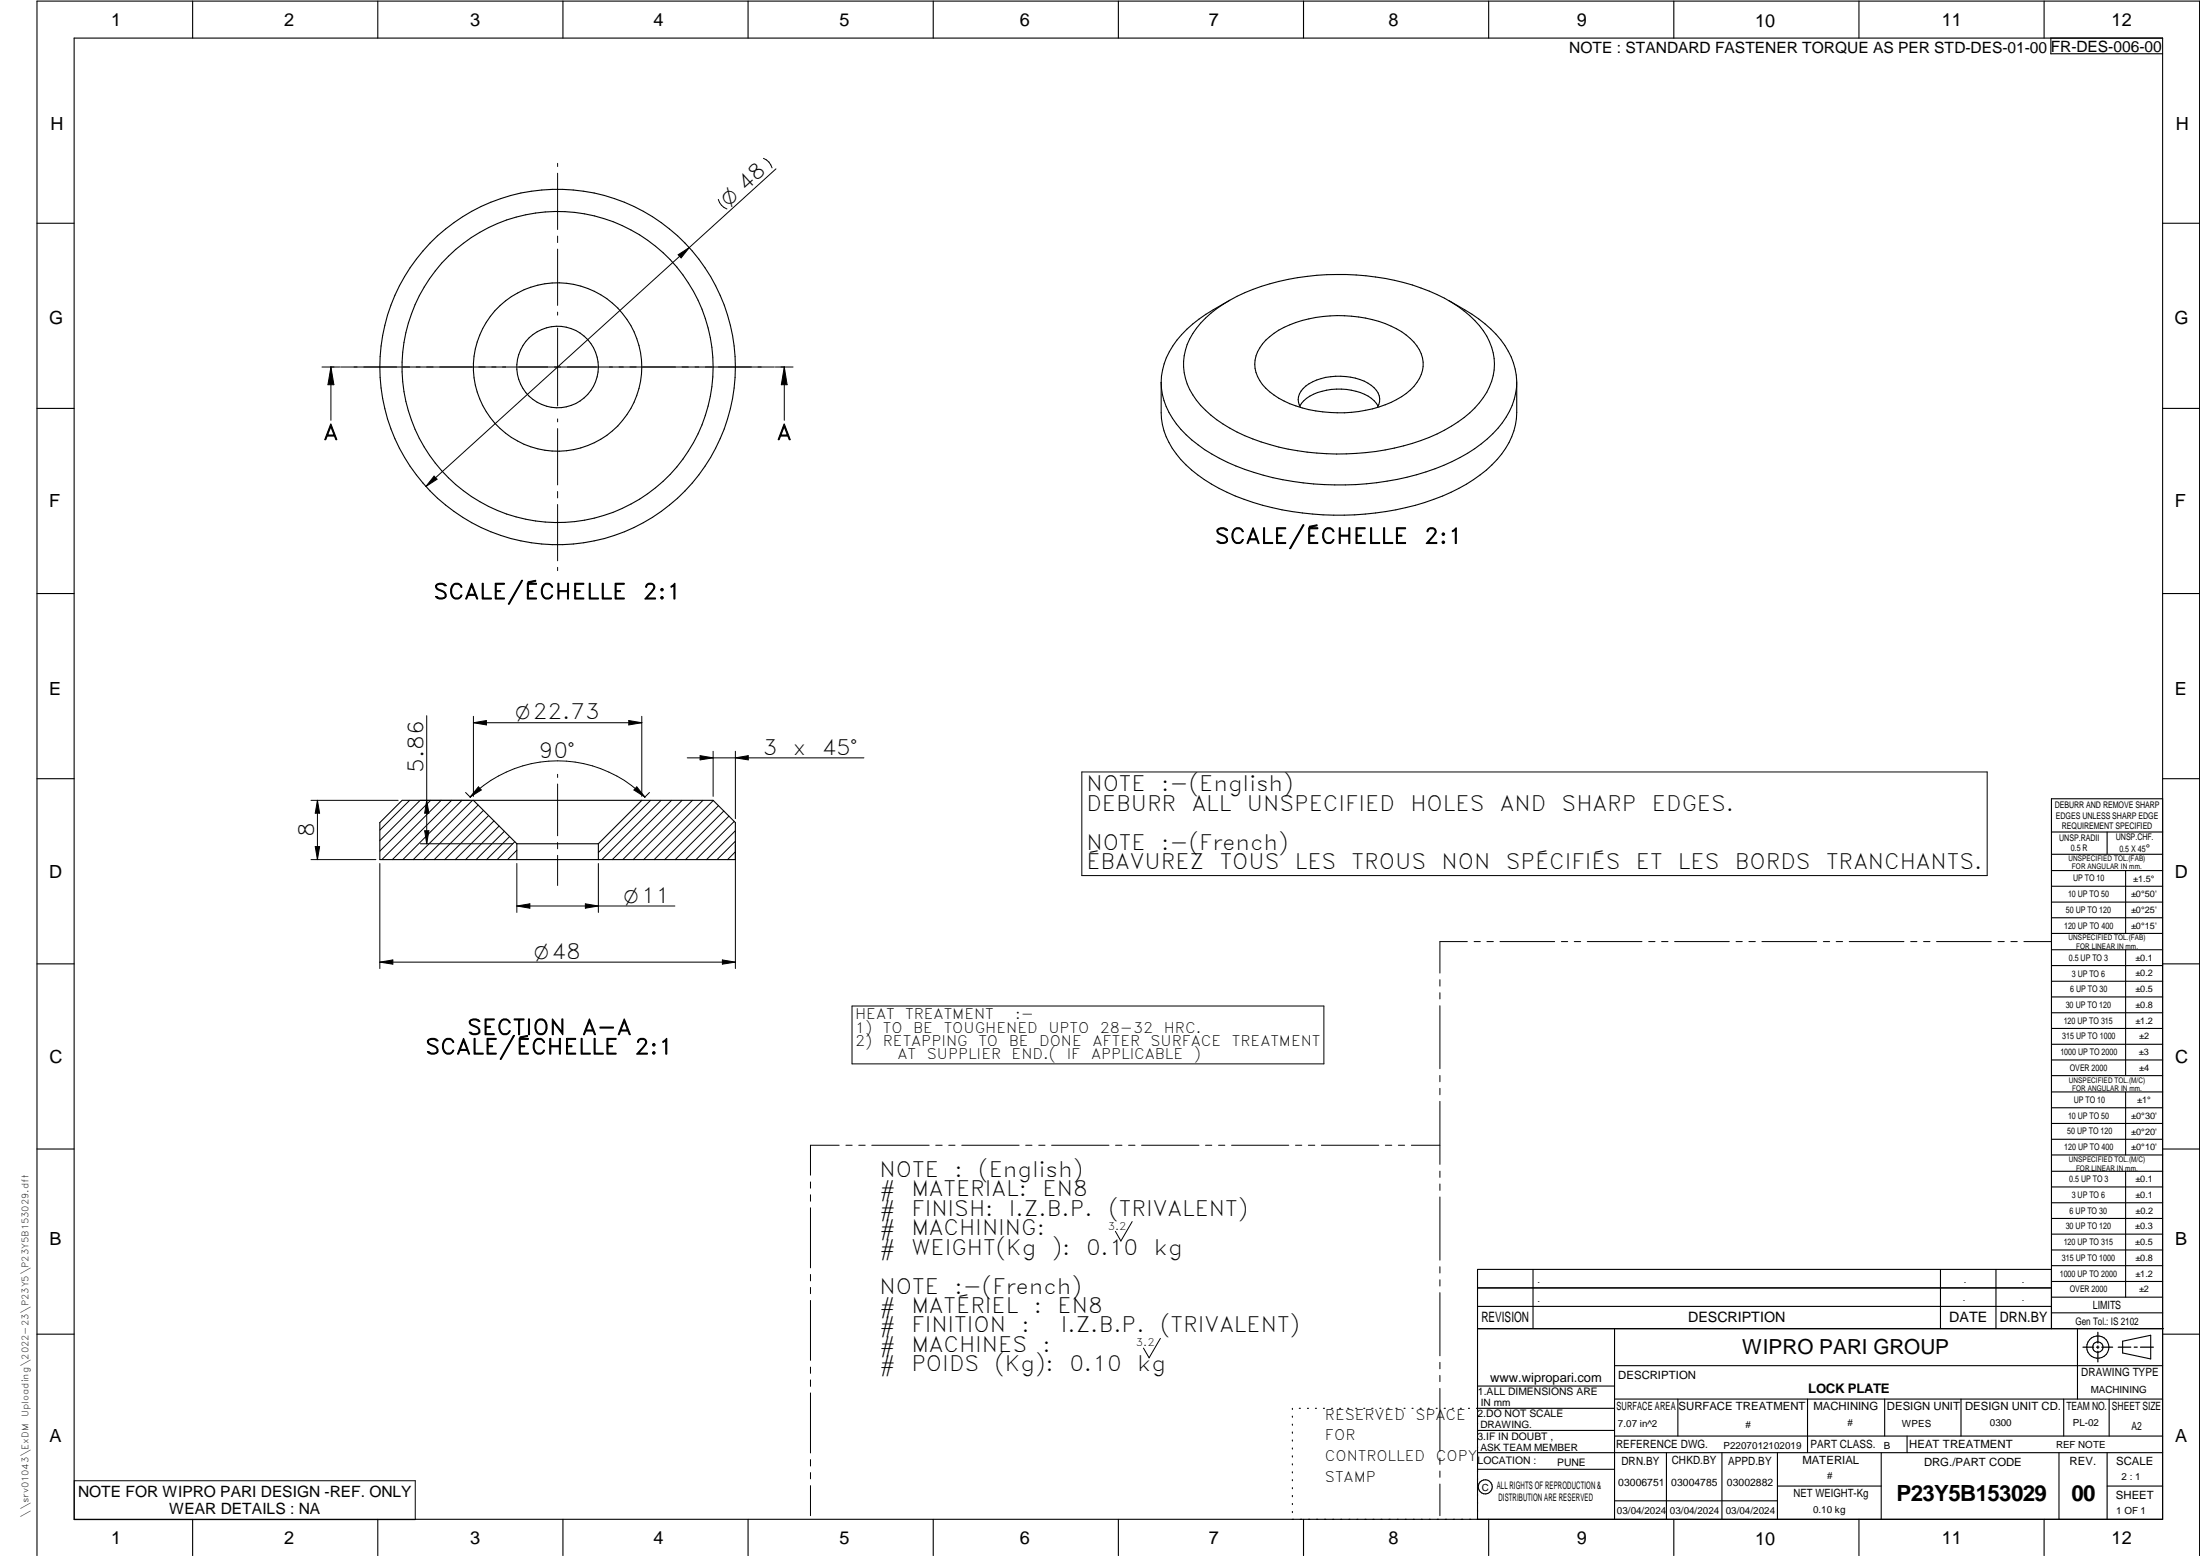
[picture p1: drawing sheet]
<svg xmlns="http://www.w3.org/2000/svg" width="594mm" height="420mm" viewBox="0 0 594 420" stroke-linecap="round" stroke-linejoin="round" font-family="sans-serif">
<g fill="none" stroke="#000" stroke-width=".3">
<path d="M20 10.3h564v400h-564zM52 .3v10M102 .3v10M152 .3v10M202 .3v10M252 .3v10M302 .3v10M352 .3v10M402 .3v10M452 .3v10M502 .3v10M552 .3v10"/>
<path d="M553.8 10.3v4.2h30.2M10 60.3h10M584 60.3h10M325.5 85.9a43.8 43.8 0 0 1 22.3-10.5 67.4 67.4 0 0 1 40.3 4.1 27.8 27.8 0 0 1 14.1 12.7 15.1 15.1 0 0 1-2.7 16.6 39.1 39.1 0 0 1-20.5 11.6 67.6 67.6 0 0 1-45-3.7 26.7 26.7 0 0 1-13.4-13 15.5 15.5 0 0 1 3.6-16.5zM331.9 81.2a42.3 42.3 0 0 0-14.1 10.7 18.6 18.6 0 0 0-4.2 11.4M341.8 91.9a27 27 0 0 1 17.3-6.6 31.9 31.9 0 0 1 20.6 5.2 9.6 9.6 0 0 1 4.4 9.5 12.7 12.7 0 0 1-7 7.9 35.6 35.6 0 0 1-31.8-.4 11.4 11.4 0 0 1-6.5-9.2 9.4 9.4 0 0 1 3-6.4zM391.3 81.2a45.4 45.4 0 0 1 12.7 9.1 17.8 17.8 0 0 1 3.6 20.7 32.5 32.5 0 0 1-15.5 13.6 77.3 77.3 0 0 1-56 2.1 39.9 39.9 0 0 1-18.4-12.2 18.7 18.7 0 0 1-4.1-11.2M10 110.3h10M313.6 103.3v8.1a20.9 20.9 0 0 0 8.2 15.5 55.1 55.1 0 0 0 27.1 11.2 77 77 0 0 0 42.9-5.2 32.7 32.7 0 0 0 15.7-13.4 17.7 17.7 0 0 0 2.1-8.1v-8.1M371.9 110a4.3 4.3 0 0 0-1.6-5.9 16.6 16.6 0 0 0-17.7 .1 4.2 4.2 0 0 0-1.4 5.8M372.1 109.7a9.6 9.6 0 0 0-7.2-4.3 16.3 16.3 0 0 0-12.1 2.2l-1.4 1.3-.4 .8M584 110.3h10"/>
<path d="M10 160.3h10M584 160.3h10M10 210.3h10M127.8 216.1l11.8 11.7M173.3 216.1l-11.7 11.7M584 215.7h-30v143.1M584 210.3h10M102.6 222.1l6-6h84l6 6v10h-96zM139.6 227.8v4.3M139.6 227.8h22M161.6 227.8v4.3M554 224.7h30"/>
<path d="M554 230.7h30M554 235.1h30M554 239.3h30M569 224.7v6M574 235.1v17M554 243.6h30M554 247.8h30M554 252.1h30M554 256.5h30M574 256.5v33.9M10 260.3h10M554 260.7h30"/>
<path d="M554 265h30M554 269.2h30M554 273.5h30M554 277.7h30M584 260.3h10M554 282h30M554 286.2h30M554 290.4h30M554 294.9h30M554 299.1h30M574 294.9v17M10 310.3h10"/>
<path d="M554 303.4h30M554 307.6h30M554 311.9h30M554 316.3h30M574 316.3v34M584 310.3h10M554 320.5h30M554 324.8h30M554 329h30M554 333.2h30M554 337.5h30M399 358.8h185.2"/>
<path d="M399 352.8h155M399 347.8h155M414 342.8v16M436 358.8v51.5M524 342.8v16M539 342.8v16M554 341.8h30M554 346h30M554 350.3h30M554 354.5h30M554 342.8h-155v67.5M561 358.8v19"/>
<path d="M10 360.3h10M399 374.3h37M436 377.8h148M453.1 377.8v10M488.1 377.8v14.5M508.9 377.8v10M529.5 377.8v10M557.3 377.8v10M569.5 377.8v10M573.2 362.2l7.6-1.6v6.3l-7.6-1.6zM584 368.8h-148M584 360.3h10"/>
<path d="M349 380.3v.3M349 382.4v.3M349 384.6v.3M349 386.7v.3M349 388.8v.3M349 391v.3M349 393.1v.3M349 395.3v.3M349 397.4v.3M349 399.5v.3M350.9 380.3h.2M353.1 380.3h.2"/>
<path d="M355.2 380.3h.3M357.4 380.3h.3M359.6 380.3h.3M361.7 380.3h.3M363.9 380.3h.3M366.1 380.3h.3M368.3 380.3h.2M370.4 380.3h.3M372.6 380.3h.3M374.8 380.3h.3M376.9 380.3h.4M379.1 380.3h.3"/>
<path d="M381.3 380.3h.3M383.4 380.3h.4M385.6 380.3h.3M387.8 380.3h.3M390 380.3h.3M392.2 380.3h.3M394.3 380.3h.3M396.5 380.3h.3M398.7 380.3h37.3M399 396.7h37M399 392.3h185M399 386.2h37"/>
<path d="M436 387.8h148M450 392.3v18M465 392.3v18M480 392.3v18M508 392.3v18M515 387.8v4.5M556 392.3v18M569 392.3v18M52 410.3v9.7M102 410.3v9.7M152 410.3v9.7M202 410.3v9.7"/>
<path d="M252 410.3v9.7M302 410.3v9.7M349 401.7v.3M349 403.8v.4M349 406v.3M349 408.1v.3M352 410.3v9.7M402 410.3v9.7M436 405.3h44M452 410.3v9.7M480 401.3h28M502 410.3v9.7"/>
<path d="M552 410.3v9.7M569 401.3h15M10 420v-419.7h584v419.7"/>
<circle cx="150.6" cy="99.1" r="48"/>
<circle cx="150.6" cy="99.1" r="42"/>
<circle cx="150.6" cy="99.1" r="22.7"/>
<circle cx="150.6" cy="99.1" r="11"/>
<circle cx="566.5" cy="363.7" r="1.39"/>
<circle cx="566.5" cy="363.8" r="3"/>
<circle cx="401.1" cy="401.5" r="1.9"/>
</g>
<g fill="none" stroke="#000" stroke-width=".27">
<path d="M150.6 44.1v.9M150.6 46.8v15.2M194 53.8a3.8 3.8 0 0 0 2.3 2.6M206.2 42.8a3.8 3.8 0 0 1 2.3 2.5M209.5 45.6l-23.4 21.2M150.6 63.8v1.7M150.6 67.3v15.2M183.1 68.8l3-2-2.2 2.8zM186.1 66.8l-71.1 64.6M86.9 99.1h4.9M89.4 99.1l.8 4.8h-1.6zM89.4 99.1v14.4"/>
<path d="M92 99.1h117.1M150.6 88.6v21M150.6 84.3v.8M209.4 99.1h4.8M211.8 99.1l.7 4.8h-1.5zM211.8 99.1v14.4M150.6 113.1v.8M150.6 115.7v15.2M117.2 128.6l.8 .8-3 2zM150.6 132.7v1.8M150.6 136.2v15.2M150.6 153.2v.9"/>
<path d="M115.2 193.3v34.5M127.8 193.4v21.7M127.8 195.2l3.6-.6v1.1zM127.8 195.2h45.5M169.8 194.6l3.5 .6-3.5 .5zM173.3 193.4v21.7M84 216.1h23.5M85.7 216.1l.6 3.5h-1.2zM85.7 216.1v16M110.6 216.1l-8 8.1M113.4 216.1l-10.8 10.9M113.5 216.1h13.3"/>
<path d="M115.2 216.1l.6 3.5h-1.1zM116.3 216.1l-13.7 13.7M119.1 216.1l-16 16M122 216.1l-16 16M124.7 216.1l-15.9 16M125.7 214l1.4 1.3M127.6 216.1l-16 16M129.1 217.4l-14.7 14.7M129.2 212.5l.8 .8-3 1.9zM130.5 218.8l-13.2 13.3M150.6 209.1v.8M150.6 211.7v14"/>
<path d="M172 212.5l2.2 2.7-3-1.9zM174.2 215.2a33.4 33.4 0 0 0-47.2 0M175.4 214l-1.4 1.3M175.7 216.1l-14.1 14.1M178.5 216.1l-16 16M181.3 216.1l-16 16M184.2 216.1l-16 16M185.6 204.6h47.7M187 216.1l-16 16M189.1 204l3.5 .6-3.5 .6zM189.8 216.1l-16 16M192.6 202.9v12.2"/>
<path d="M192.6 216.2l-15.9 15.9M194 217.6l-14.5 14.5M195.4 219l-13.1 13.1M198.6 204.6l3.5-.6v1.2zM198.6 202.9v18.2M292.1 208.4h244.5v28h-244.5zM84 232.1h17.5M85.1 228.6h1.2l-.6 3.5zM102.6 233.2v28.3M113.5 227.8h25M114.7 224.3h1.1l-.6 3.5zM131.9 220.2l-11.8 11.9"/>
<path d="M133.4 221.7l-10.5 10.4M134.8 223.1l-9.1 9M136.2 224.5l-7.6 7.6M137.6 225.9l-6.2 6.2M139 227.3l-4.8 4.8M139.6 229.6l-2.5 2.5M139.6 233.2v13.2M150.6 227.5v1.7M150.6 231v8.1M161.6 233.2v13.2M196.8 220.4l-11.7 11.7M198.3 221.8l-10.3 10.3"/>
<path d="M198.6 230l-2.1 2.1M198.6 227.2l-5 4.9M198.6 224.3l-7.8 7.8M198.6 228.1v33.4M102.6 259.8l3.5-.6v1.1zM102.6 259.8h96M139.6 244.6l3.5-.5v1.1zM139.6 244.6h42.6M158.1 244.1l3.5 .5-3.5 .6zM195.1 259.2l3.5 .6-3.5 .5zM396.2 254.3h-7.4v8.5M398.1 254.3h1.6"/>
<path d="M401.5 254.3h1.8M405 254.3h14.8M421.6 254.3h1.7M425.1 254.3h1.7M428.6 254.3h14.8M445.2 254.3h1.7M448.7 254.3h1.7M452.2 254.3h14.8M468.8 254.3h1.7M472.3 254.3h1.7M475.8 254.3h14.8M492.4 254.3h1.7"/>
<path d="M495.8 254.3h1.8M499.4 254.3h14.7M516 254.3h1.6M519.4 254.3h1.8M522.9 254.3h14.8M539.5 254.3h1.7M543 254.3h1.7M546.5 254.3h7.4M230.1 271.7h127.4v15.6h-127.4zM388.8 264.5v1.8M388.8 268.1v1.6M388.8 271.6v17"/>
<path d="M388.8 290.4v1.7M388.8 293.9v1.7M388.8 297.4v17M218.9 319.2v1.6M226.6 309.2h-7.7v8.1M228.4 309.2h1.7M231.9 309.2h1.7M235.4 309.2h15.5M252.7 309.2h1.7M256.2 309.2h1.7M259.7 309.2h15.5M277 309.2h1.7"/>
<path d="M280.5 309.2h1.7M284 309.2h15.5M301.2 309.2h1.8M304.8 309.2h1.7M308.3 309.2h15.5M325.5 309.2h1.7M329.1 309.2h1.6M332.6 309.2h15.4M349.8 309.2h1.7M353.3 309.2h1.7M356.8 309.2h15.5M374.1 309.2h1.7"/>
<path d="M377.6 309.2h1.7M381.1 309.2h7.7M388.8 316.2v1.7M388.8 319.7v1.7M218.9 322.6v1.8M218.9 326.1v16.2M305.7 329.9l-3 5.2-1.5-2.6M388.8 323.2v17.1M218.9 344.1v1.8M218.9 347.6v1.7M218.9 351.2v16.1M388.8 342.1v1.6"/>
<path d="M388.8 345.6v1.7M388.8 349v17.1M218.9 369.1v1.7M218.9 372.6v1.8M218.9 376.1v16.2M313.3 361.4l-3 5.2-1.5-2.6M388.8 367.9v1.7M388.8 371.4v1.7M388.8 374.9v17M20.1 399.8h92v10.5h-92zM218.9 394.1v1.8M218.9 397.6v1.7"/>
<path d="M388.8 393.7v1.7M388.8 397.2v1.7M218.9 401.2v8.1M388.8 400.7v8.6"/>
</g>
<path d="M566.5 359.7v3M562.5 363.8h2.9M566.1 363.8h.7M566.5 363.4v.7M566.5 364.9v2.8M567.6 363.8h2.9M572 363.8h3.4M576.3 363.8h.8M578 363.8h3.5" fill="none" stroke="#000" stroke-width=".34"/>
<g fill="#000">
<path d="M183.1 68.8l3-2-2.2 2.8zM89.4 99.1l.8 4.8h-1.6zM211.8 99.1l.7 4.8h-1.5zM117.2 128.6l.8 .8-3 2zM127.8 195.2l3.6-.6v1.1zM169.8 194.6l3.5 .6-3.5 .5zM85.7 216.1l.6 3.5h-1.2zM115.2 216.1l.6 3.5h-1.1zM129.2 212.5l.8 .8-3 1.9zM172 212.5l2.2 2.7-3-1.9zM189.1 204l3.5 .6-3.5 .6zM198.6 204.6l3.5-.6v1.2z"/>
<path d="M85.1 228.6h1.2l-.6 3.5zM114.7 224.3h1.1l-.6 3.5zM139.6 244.6l3.5-.5v1.1zM158.1 244.1l3.5 .5-3.5 .6zM102.6 259.8l3.5-.6v1.1zM195.1 259.2l3.5 .6-3.5 .5z"/>
</g>
<g font-size="6">
<text x="512.1" y="405.2">P23Y5B153029</text>
<text x="559.4" y="405.2">00</text>
</g>
<g font-size="5.7">
<text x="87.3" y="118.7">A</text>
<text x="209.8" y="118.7">A</text>
<text x="328" y="146.8">SCALE/ÉCHELLE</text>
<text x="384.6" y="146.8">2:1</text>
<text x="117" y="161.8">SCALE/ÉCHELLE</text>
<text x="173.6" y="161.8">2:1</text>
<text x="206" y="203.8">3</text>
<text x="214.1" y="203.8">x</text>
<text x="221.9" y="203.8">45°</text>
<text x="114.4" y="208.6" transform="rotate(-90 114.4 208.6)">5.86</text>
<text x="145.5" y="204.6">90°</text>
<text x="293.4" y="213.7">NOTE</text>
<text x="313.5" y="213.7">:-(English)</text>
<text x="293.4" y="218.9">DEBURR</text>
<text x="321.8" y="218.9">ALL</text>
<text x="336.7" y="218.9">UNSPECIFIED</text>
<text x="380.8" y="218.9">HOLES</text>
<text x="405" y="218.9">AND</text>
<text x="421.7" y="218.9">SHARP</text>
<text x="446.1" y="218.9">EDGES.</text>
<text x="84.8" y="226.1" transform="rotate(-90 84.8 226.1)">8</text>
<text x="293.4" y="229.4">NOTE</text>
<text x="313.5" y="229.4">:-(French)</text>
<text x="293.4" y="234.7">ÉBAVUREZ</text>
<text x="329.4" y="234.7">TOUS</text>
<text x="349.7" y="234.7">LES</text>
<text x="365" y="234.7">TROUS</text>
<text x="389.3" y="234.7">NON</text>
<text x="406.6" y="234.7">SPÉCIFIÉS</text>
<text x="441.7" y="234.7">ET</text>
<text x="453.1" y="234.7">LES</text>
<text x="468.5" y="234.7">BORDS</text>
<text x="493.1" y="234.7">TRANCHANTS.</text>
<text x="126.1" y="279.4">SECTION</text>
<text x="157.2" y="279.4">A-A</text>
<text x="114.8" y="284.6">SCALE/ÉCHELLE</text>
<text x="171.4" y="284.6">2:1</text>
<text x="237.5" y="317.8">NOTE</text>
<text x="257.7" y="317.8">:</text>
<text x="264.1" y="317.8">(English)</text>
<text x="237.5" y="323">#</text>
<text x="246.1" y="323">MATERIAL:</text>
<text x="281.5" y="323">EN8</text>
<text x="237.5" y="328.3">#</text>
<text x="246.1" y="328.3">FINISH:</text>
<text x="272.4" y="328.3">I.Z.B.P.</text>
<text x="299.3" y="328.3">(TRIVALENT)</text>
<text x="237.5" y="333.5">#</text>
<text x="246.1" y="333.5">MACHINING:</text>
<text x="237.5" y="338.8">#</text>
<text x="246.1" y="338.8">WEIGHT(Kg</text>
<text x="284" y="338.8">):</text>
<text x="293.3" y="338.8">0.10</text>
<text x="311.6" y="338.8">kg</text>
<text x="237.5" y="349.3">NOTE</text>
<text x="257.7" y="349.3">:-(French)</text>
<text x="237.5" y="354.5">#</text>
<text x="237.5" y="359.8">#</text>
<text x="246.1" y="354.5">MATÉRIEL</text>
<text x="246.1" y="359.8">FINITION</text>
<text x="275.9" y="359.8">:</text>
<text x="279.2" y="354.5">:</text>
<text x="285.6" y="354.5">EN8</text>
<text x="286.4" y="359.8">I.Z.B.P.</text>
<text x="313.3" y="359.8">(TRIVALENT)</text>
<text x="237.5" y="365">#</text>
<text x="246.1" y="365">MACHINES</text>
<text x="281.5" y="365">:</text>
<text x="237.5" y="370.3">#</text>
<text x="246.1" y="370.3">POIDS</text>
<text x="268.5" y="370.3">(Kg):</text>
<text x="288.8" y="370.3">0.10</text>
<text x="307.1" y="370.3">kg</text>
</g>
<text font-size="5.6" x="470.5" y="365.5">WIPRO PARI GROUP</text>
<g font-size="5.4">
<text x="196.8" y="56" transform="rotate(-42 196.8 56)">O 48</text>
<text x="139.2" y="194.3">O22.73</text>
<text x="168.4" y="243.8">O11</text>
<text x="144.3" y="258.9">O48</text>
</g>
<g font-size="4.9">
<text x="30" y="6.9">1</text>
<text x="76.7" y="6.9">2</text>
<text x="127" y="6.9">3</text>
<text x="176.5" y="6.9">4</text>
<text x="226.7" y="6.9">5</text>
<text x="275.4" y="6.9">6</text>
<text x="326.4" y="6.9">7</text>
<text x="375" y="6.9">8</text>
<text x="425.8" y="6.9">9</text>
<text x="473.9" y="7.3">10</text>
<text x="524.3" y="6.9">11</text>
<text x="570.2" y="6.9">12</text>
<text x="13.6" y="35.1">H</text>
<text x="587.6" y="35.1">H</text>
<text x="13.2" y="87.5">G</text>
<text x="587.2" y="87.5">G</text>
<text x="13.2" y="137">F</text>
<text x="587.2" y="137">F</text>
<text x="13.2" y="187.6">E</text>
<text x="587.2" y="187.6">E</text>
<text x="13.2" y="237">D</text>
<text x="587.2" y="237">D</text>
<text x="13.4" y="287.1">C</text>
<text x="587.4" y="287.1">C</text>
<text x="13.4" y="336.2">B</text>
<text x="587.4" y="336.2">B</text>
<text x="13.4" y="389.3">A</text>
<text x="587.4" y="389.3">A</text>
<text x="30" y="416.9">1</text>
<text x="76.7" y="416.9">2</text>
<text x="127" y="416.9">3</text>
<text x="176.5" y="416.9">4</text>
<text x="226.7" y="416.9">5</text>
<text x="275.4" y="416.9">6</text>
<text x="326.4" y="416.9">7</text>
<text x="375" y="416.9">8</text>
<text x="425.8" y="416.9">9</text>
<text x="473.9" y="417.3">10</text>
<text x="524.3" y="416.9">11</text>
<text x="570.2" y="416.9">12</text>
</g>
<g font-size="4.2">
<text x="423.7" y="14.3">NOTE : STANDARD FASTENER TORQUE AS PER STD-DES-01-00</text>
<text x="553.8" y="14">FR-DES-006-00</text>
<text x="21.1" y="404.3">NOTE FOR WIPRO PARI DESIGN -REF. ONLY</text>
<text x="45.7" y="408.8">WEAR DETAILS : NA</text>
</g>
<g font-size="3.9">
<text x="230.9" y="275.3">HEAT</text>
<text x="244.5" y="275.3">TREATMENT</text>
<text x="274.1" y="275.3">:-</text>
<text x="230.9" y="278.8">1)</text>
<text x="238.4" y="278.8">TO</text>
<text x="246.6" y="278.8">BE</text>
<text x="254.8" y="278.8">TOUGHENED</text>
<text x="283.1" y="278.8">UPTO</text>
<text x="297" y="278.8">28-32</text>
<text x="314.3" y="278.8">HRC.</text>
<text x="230.9" y="282.4">2)</text>
<text x="238.4" y="282.4">RETAPPING</text>
<text x="242.4" y="286.1">AT</text>
<text x="250.3" y="286.1">SUPPLIER</text>
<text x="264.2" y="282.4">TO</text>
<text x="272.4" y="282.4">BE</text>
<text x="273.2" y="286.1">END.(</text>
<text x="280.6" y="282.4">DONE</text>
<text x="288.1" y="286.1">IF</text>
<text x="294.6" y="286.1">APPLICABLE</text>
<text x="295" y="282.4">AFTER</text>
<text x="310.7" y="282.4">SURFACE</text>
<text x="322.4" y="286.1">)</text>
<text x="332.7" y="282.4">TREATMENT</text>
<text x="400" y="357.1">REVISION</text>
<text x="455.9" y="357.1">DESCRIPTION</text>
<text x="526.4" y="357.1">DATE</text>
<text x="540" y="357.1">DRN.BY</text>
<text x="357.8" y="383.3">RESERVED</text>
<text x="382.3" y="383.3">SPACE</text>
<text x="357.8" y="388.9">FOR</text>
<text x="357.8" y="394.5">CONTROLLED</text>
<text x="387.8" y="394.5">COPY</text>
<text x="357.8" y="400">STAMP</text>
</g>
<text font-size="3.6" x="488.3" y="376.1">LOCK PLATE</text>
<text font-size="3.5" x="402.4" y="373.3">www.wipropari.com</text>
<g font-size="3.1">
<text x="565.1" y="353.5">LIMITS</text>
<text x="562" y="371.7">DRAWING TYPE</text>
<text x="437" y="372.3">DESCRIPTION</text>
<text x="436.5" y="380.8">SURFACE AREA</text>
<text x="453.3" y="380.8">SURFACE TREATMENT</text>
<text x="489.7" y="380.8">MACHINING</text>
<text x="509.5" y="380.8">DESIGN UNIT</text>
<text x="530.6" y="380.8">DESIGN UNIT CD.</text>
<text x="558" y="380.6">TEAM NO.</text>
<text x="570.3" y="380.7">SHEET SIZE</text>
<text x="575.6" y="386.1">A2</text>
<text x="436.4" y="391.1">REFERENCE DWG.</text>
<text x="437.8" y="395.5">DRN.BY</text>
<text x="451.4" y="395.4">CHKD.BY</text>
<text x="466.6" y="395.5">APPD.BY</text>
<text x="486.7" y="395.4">MATERIAL</text>
<text x="488.9" y="390.9">PART CLASS.</text>
<text x="515.6" y="390.9">HEAT TREATMENT</text>
<text x="519.6" y="395.9">DRG./PART CODE</text>
<text x="558.9" y="395.5">REV.</text>
<text x="571.4" y="395.6">SCALE</text>
<text x="484.3" y="404.2">NET WEIGHT-Kg</text>
<text x="571.4" y="404.7">SHEET</text>
</g>
<text font-size="3" x="579.5" y="230.1">°</text>
<g font-size="2.8">
<text x="299.1" y="332.1">3.2</text>
<text x="560.4" y="357.7">Gen Tol.: IS 2102</text>
<text x="306.7" y="363.6">3.2</text>
<text x="399.1" y="376.6">1.ALL DIMENSIONS ARE</text>
<text x="399" y="382.7">2.DO NOT SCALE</text>
<text x="399" y="388.7">3.IF IN DOUBT ,</text>
<text x="399" y="395.4">LOCATION :</text>
<text x="420.5" y="396">PUNE</text>
<text x="404.2" y="402">ALL RIGHTS OF REPRODUCTION &amp;</text>
<text x="437" y="401.2">03006751</text>
<text x="451.3" y="401.2">03004785</text>
<text x="466.3" y="401.2">03002882</text>
<text x="404.7" y="405.4">DISTRIBUTION ARE RESERVED</text>
</g>
<g font-size="2.7">
<text x="564.6" y="376.2">MACHINING</text>
<text x="399.9" y="379.7">IN mm</text>
<text x="399.7" y="385.7">DRAWING.</text>
<text x="436.9" y="385.4">7.07 in^2</text>
<text x="471.4" y="385.5">#</text>
<text x="498.9" y="385">#</text>
<text x="513.6" y="385.3">WPES</text>
<text x="537.3" y="385.1">0300</text>
<text x="559.7" y="385.1">PL-02</text>
<text x="399.7" y="391.8">ASK TEAM MEMBER</text>
<text x="465.4" y="391.2">P2207012102019</text>
<text x="508.7" y="391.2">B</text>
<text x="555.2" y="391.1">REF NOTE</text>
<text x="493.4" y="399.5">#</text>
<text x="572.8" y="399.7">2 : 1</text>
<text x="400.1" y="402.5">C</text>
<text x="436.6" y="408.7">03/04/2024</text>
<text x="450.9" y="408.8">03/04/2024</text>
<text x="466" y="408.9">03/04/2024</text>
<text x="489.6" y="408.5">0.10 kg</text>
<text x="571.4" y="408.7">1 OF 1</text>
</g>
<g font-size="2.5">
<text x="554.9" y="218.3">DEBURR AND REMOVE SHARP</text>
<text x="555.2" y="221">EDGES UNLESS SHARP EDGE</text>
<text x="556.1" y="227.1">UNSP.RADII</text>
<text x="556.8" y="223.8">REQUIREMENT SPECIFIED</text>
<text x="571.4" y="226.9">UNSP.CHF.</text>
<text x="559.2" y="229.9">0.5 R</text>
<text x="572.3" y="230.1">0.5 X 45</text>
<text x="559.8" y="238">UP TO 10</text>
<text x="576.1" y="238.1">±1.5°</text>
<text x="558.5" y="242.2">10 UP TO 50</text>
<text x="575.5" y="242.3">±0°50'</text>
<text x="557.4" y="250.7">120 UP TO 400</text>
<text x="557.9" y="246.5">50 UP TO 120</text>
<text x="575.5" y="250.7">±0°15'</text>
<text x="575.5" y="246.5">±0°25'</text>
<text x="558.7" y="259.4">0.5 UP TO 3</text>
<text x="559.5" y="263.7">3 UP TO 6</text>
<text x="576.6" y="263.6">±0.2</text>
<text x="576.6" y="259.4">±0.1</text>
<text x="559" y="267.9">6 UP TO 30</text>
<text x="576.6" y="267.9">±0.5</text>
<text x="557.8" y="272.2">30 UP TO 120</text>
<text x="576.6" y="272.2">±0.8</text>
<text x="556.9" y="280.7">315 UP TO 1000</text>
<text x="557.3" y="276.4">120 UP TO 315</text>
<text x="576.6" y="276.4">±1.2</text>
<text x="577.7" y="280.7">±2</text>
<text x="556.4" y="284.9">1000 UP TO 2000</text>
<text x="577.6" y="284.9">±3</text>
<text x="558.9" y="289.2">OVER 2000</text>
<text x="577.7" y="289.3">±4</text>
<text x="560" y="297.9">UP TO 10</text>
<text x="577.1" y="297.9">±1°</text>
<text x="558.5" y="302.1">10 UP TO 50</text>
<text x="575.5" y="302.1">±0°30'</text>
<text x="557.4" y="310.6">120 UP TO 400</text>
<text x="558.2" y="306.3">50 UP TO 120</text>
<text x="575.5" y="310.6">±0°10'</text>
<text x="575.5" y="306.4">±0°20'</text>
<text x="558.8" y="319.2">0.5 UP TO 3</text>
<text x="559.4" y="323.4">3 UP TO 6</text>
<text x="576.6" y="319.2">±0.1</text>
<text x="576.6" y="323.5">±0.1</text>
<text x="558.9" y="327.7">6 UP TO 30</text>
<text x="576.7" y="327.7">±0.2</text>
<text x="557.8" y="332">30 UP TO 120</text>
<text x="576.6" y="332">±0.3</text>
<text x="556.8" y="340.5">315 UP TO 1000</text>
<text x="557.3" y="336.3">120 UP TO 315</text>
<text x="576.6" y="336.3">±0.5</text>
<text x="576.6" y="340.5">±0.8</text>
<text x="415.2" y="346.4">.</text>
<text x="530.3" y="346.5">.</text>
<text x="545.9" y="346.4">.</text>
<text x="556.2" y="344.7">1000 UP TO 2000</text>
<text x="576.6" y="344.7">±1.2</text>
<text x="415.2" y="351.5">.</text>
<text x="530" y="351.3">.</text>
<text x="545.9" y="351.4">.</text>
<text x="558.9" y="349">OVER 2000</text>
<text x="577.6" y="349">±2</text>
</g>
<g font-size="2.4">
<text x="7.7" y="382.7" transform="rotate(-90 7.7 382.7)">Uploading\2022-23\P23Y5\P23Y5B153029.dft</text>
<text x="7.7" y="409.8" transform="rotate(-90 7.7 409.8)">\\srv01043\ExDM</text>
</g>
<g font-size="2.1">
<text x="558.5" y="232.4">UNSPECIFIED TOL.(FAB)</text>
<text x="559.5" y="234.7">FOR ANGULAR IN mm.</text>
<text x="558.6" y="253.9">UNSPECIFIED TOL.(FAB)</text>
<text x="560.7" y="256.3">FOR LINEAR IN mm.</text>
<text x="558.7" y="292.3">UNSPECIFIED TOL.(M/C)</text>
<text x="559.6" y="294.7">FOR ANGULAR IN mm.</text>
<text x="558.7" y="313.7">UNSPECIFIED TOL.(M/C)</text>
<text x="560.6" y="316.1">FOR LINEAR IN mm.</text>
</g>
</svg>
